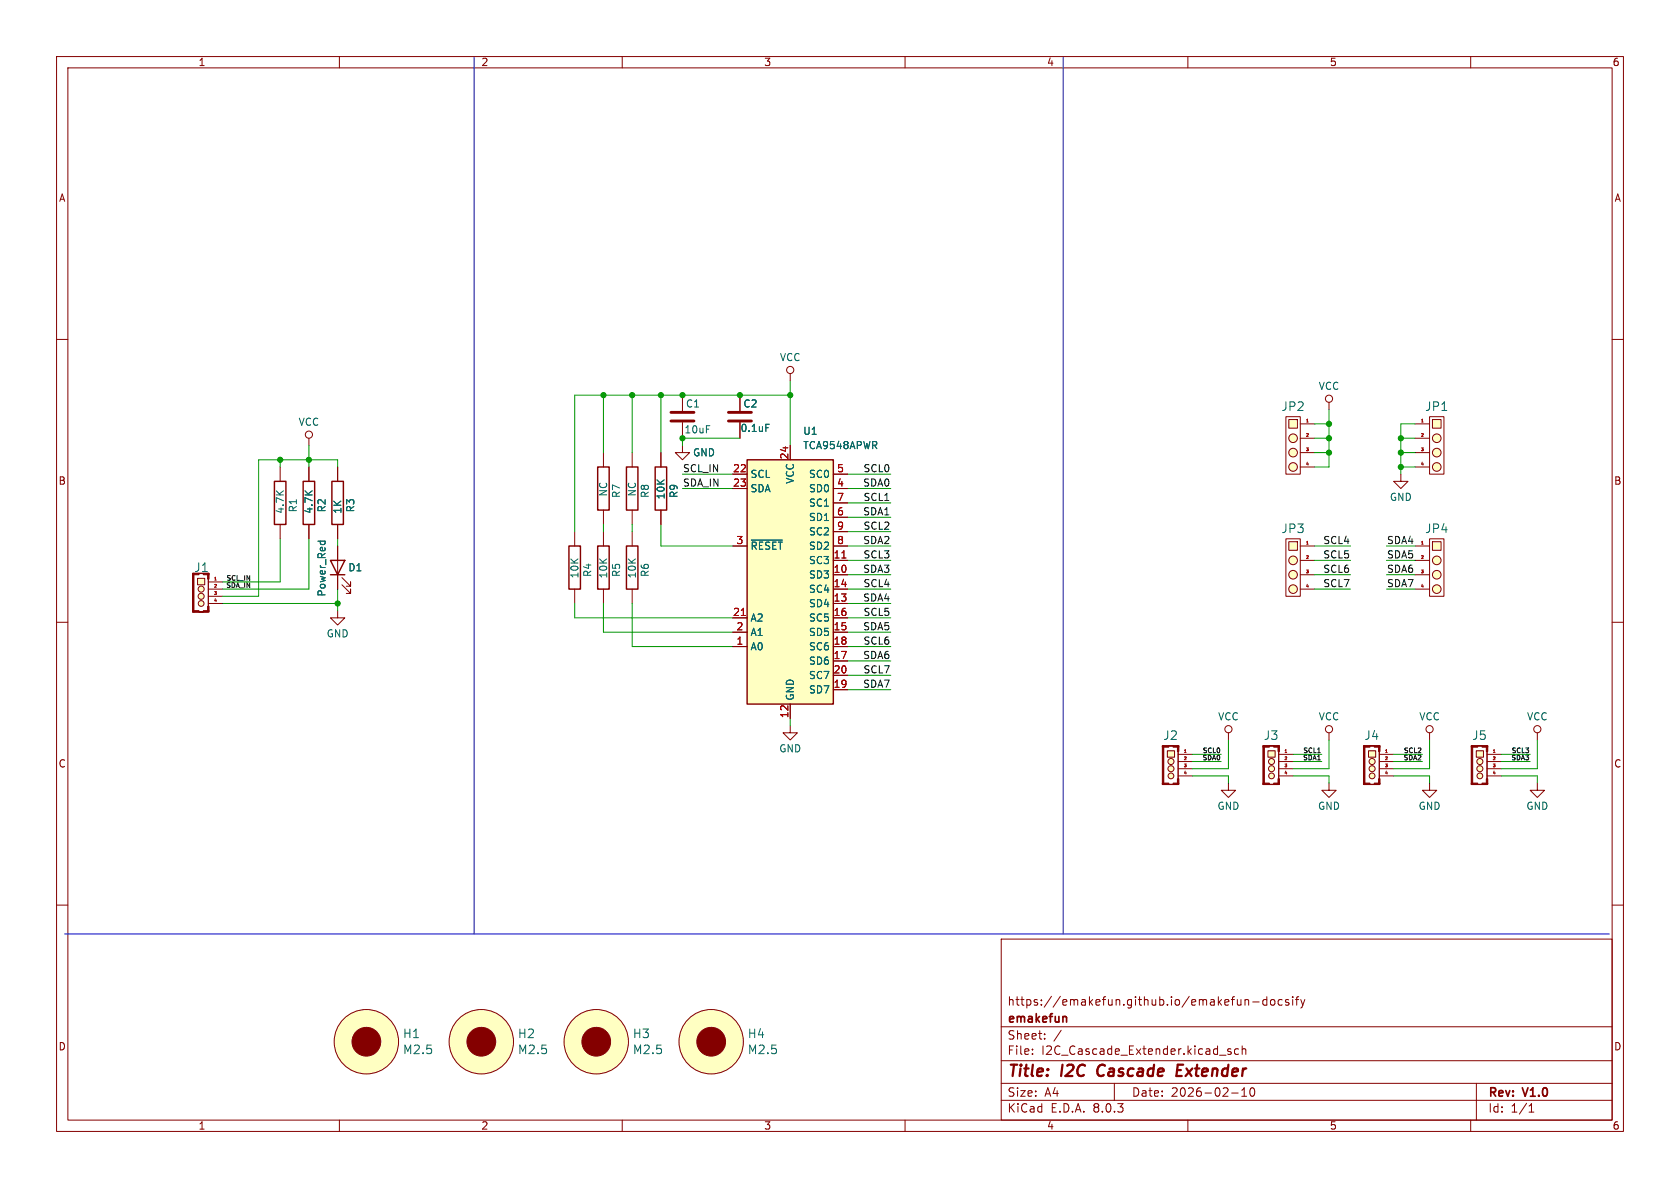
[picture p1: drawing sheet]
<svg xmlns="http://www.w3.org/2000/svg" width="297mm" height="210mm" viewBox="0 0 297 210" stroke-linecap="round" stroke-linejoin="round" font-family="sans-serif">
<g fill="none" stroke="#840000" stroke-width=".18">
<path d="M10 10h277v190h-277zM12 12h273v186h-273zM60 10v2M110 10v2M160 10v2M210 10v2M260 10v2M10 60h2M285 60h2M10 110h2M285 110h2M10 160h2"/>
<path d="M285 160h2M177 166h108v32h-108zM220.1 176.7v1M220.1 176.8l.2-.1 .4 .1v.9M221.5 177.1h1.1M224 176.8l-.5-.1-.3 .3v.4l.2 .2h.6M224 176.2v1.5M224.7 176.8l.2-.1 .4 .1 .1 .6-.2 .2-.3 .1-.2-.1zM226.7 176.8l-.5-.1-.2 .3v.4l.1 .2h.6M227.8 176.8l-.3-.1-.3 .2 .1 .2 .5 .2v.3h-.6M228.5 176.2v.1M228.5 176.7v1"/>
<path d="M229 176.7h.6M229.6 176.2l-.4 .2v1.3M230 176.7l.3 1M230.3 177.7l-.1 .4-.2 .1M230.7 176.7l-.4 1M60 198v2M110 198v2M160 198v2M177 194.5h108M177 191.5h108M177 187.5h108M177 181.5h108"/>
<path d="M182.5 186.3v.1M182.5 185.5v.1M184.7 183.6v.1M184.7 182.8v.1M187.6 182.1l-1.3 2M197 191.5v3M210 198v2M215.6 186.5h1.1M217.6 185.5l-.4-.1-.2 .2 .1 .2 .5 .2v.3h-.6M217.7 193.2h1.2M219 185.5l-.5-.1-.3 .3v.4l.2 .2h.6M219.5 193.8h.9"/>
<path d="M219.5 192.7l.5-.4v1.5M219.6 185.5l.2-.1 .4 .1v.9M219.6 184.9v1.5M221.2 192.4l.1-.1a.81 .81 0 0 1 .6 .6 .81 .81 0 0 1-.3 .8l-.1 .1a.81 .81 0 0 1-.6-.6 .81 .81 0 0 1 .3-.8zM260 198v2M261 191.5v6.5M270.3 196.6h.9M270.3 195.5l.4-.4v1.5"/>
</g>
<path d="M194.3 188.5a1.27 1.27 0 0 0 0 1.6M208.1 189.2h.7M209.2 188.2h-1l-.2 2h.9" fill="none" stroke="#840000" stroke-width=".4"/>
<path d="M188.3 179.7l.3 .2v.8" fill="none" stroke="#840000" stroke-width=".3"/>
<path d="M34.9 102.2h1.3v1.2h-1.3z" fill="#ffffc2"/>
<g fill="#ffffc2" stroke="#ffffc2" stroke-width=".18">
<circle cx="35.6" cy="106.7" r=".51"/>
<circle cx="35.6" cy="105.4" r=".53"/>
<circle cx="35.6" cy="104.1" r=".53"/>
</g>
<g fill="none" stroke="#840000" stroke-width=".18">
<path d="M111.8 80v2.6M111.8 90.2v2.5M34.2 101.3h2.6v6.9h-2.6zM34.9 102.2h1.3v1.2h-1.3zM36.8 102.4v4.8M36.8 102.9h2.6M36.8 104.1h2.6M36.8 105.4h2.6M36.8 106.7h2.6"/>
<circle cx="35.6" cy="105.4" r=".53"/>
<circle cx="35.6" cy="104.1" r=".53"/>
<circle cx="35.6" cy="106.7" r=".51"/>
</g>
<g fill="#840000" stroke="#840000" stroke-width=".18">
<path d="M34 108h1.2v.2h-1.2z"/>
<path d="M34 101.3h.3v6.9h-.3z"/>
<path d="M35.2 108.2h.8z"/>
<path d="M35.9 108h1.1v.2h-1.1z"/>
<path d="M35.9 101.3h1.1v.3h-1.1z"/>
<path d="M36.7 107.2h.3v.9h-.3z"/>
<path d="M36.7 101.3h.3v1.1h-.3z"/>
</g>
<path d="M38 102.5h.2" fill="none" stroke="#a90000" stroke-width=".18"/>
<path d="M110.7 82.6h2.1v7.6h-2.1z" fill="none" stroke="#840000" stroke-width=".25"/>
<path d="M224.2 132.7h1.2v1.2h-1.2z" fill="#ffffc2"/>
<g fill="#ffffc2" stroke="#ffffc2" stroke-width=".18">
<circle cx="224.8" cy="137.2" r=".51"/>
<circle cx="224.8" cy="135.9" r=".53"/>
<circle cx="224.8" cy="134.6" r=".53"/>
</g>
<g fill="none" stroke="#840000" stroke-width=".18">
<path d="M223.4 131.8h2.7v6.9h-2.7zM224.2 132.7h1.2v1.2h-1.2zM226.1 132.8v4.9M226.1 133.4h2.5M226.1 134.6h2.5M226.1 135.9h2.5M226.1 137.2h2.5"/>
<circle cx="224.8" cy="134.6" r=".53"/>
<circle cx="224.8" cy="135.9" r=".53"/>
<circle cx="224.8" cy="137.2" r=".51"/>
</g>
<g fill="#840000" stroke="#840000" stroke-width=".18">
<path d="M223.3 138.4h1.1v.3h-1.1z"/>
<path d="M223.3 131.8h.2v6.9h-.2z"/>
<path d="M224.4 138.6l.8 .1z"/>
<path d="M224.4 131.8l.8 .1z"/>
<path d="M223.3 131.8h1.1v.3h-1.1z"/>
<path d="M225.2 138.4h1v.3h-1z"/>
<path d="M225.2 131.8h1v.3h-1z"/>
<path d="M225.9 137.7h.3v.9h-.3z"/>
<path d="M225.9 131.8h.3v1h-.3z"/>
</g>
<path d="M227.2 133h.3" fill="none" stroke="#a90000" stroke-width=".18"/>
<path d="M132.1 81.3h15.2v43.2h-15.2z" fill="#ffffc2"/>
<path d="M132.1 81.3h15.2v43.2h-15.2z" fill="none" stroke="#840000" stroke-width=".25"/>
<g fill="none" stroke="#840000" stroke-width=".18">
<path d="M139.7 78.7v2.6M129.5 83.8h2.6M129.5 86.4h2.6M129.5 96.5h2.6M147.3 99.1h2.6M147.3 83.8h2.6M147.3 86.4h2.6M147.3 96.5h2.6M147.3 91.4h2.6M147.3 88.9h2.6M147.3 94h2.6M129.5 114.3h2.6"/>
<path d="M129.5 111.8h2.6M129.5 109.2h2.6M147.3 114.3h2.6M147.3 101.6h2.6M147.3 106.7h2.6M147.3 104.1h2.6M147.3 111.8h2.6M147.3 109.2h2.6M147.3 116.8h2.6M147.3 119.4h2.6M139.7 124.5v2.5M147.3 121.9h2.6"/>
</g>
<path d="M148.8 98.6h.8M131.1 108.8h.7" fill="none" stroke="#a90000" stroke-width=".18"/>
<path d="M132.8 95.5h5.5" fill="none" stroke="#006464" stroke-width=".18"/>
<g fill="#ffffc2" stroke="#ffffc2" stroke-width=".18">
<circle cx="254" cy="82.5" r=".76"/>
<circle cx="254" cy="80" r=".76"/>
</g>
<path d="M253.2 74.2h1.6v1.5h-1.6z" fill="#ffffc2"/>
<g fill="#ffffc2" stroke="#ffffc2" stroke-width=".18">
<circle cx="254" cy="77.5" r=".76"/>
<circle cx="85.1" cy="184.1" r="5.7"/>
<circle cx="254" cy="104.1" r=".76"/>
<circle cx="254" cy="101.6" r=".76"/>
</g>
<g fill="none" stroke="#840000" stroke-width=".18">
<path d="M250.2 74.9h2.5M250.2 77.5h2.5M252.7 73.7h2.6v10.1h-2.6zM253.2 74.2h1.6v1.5h-1.6zM101.6 94v2.5M106.7 80v2.6M106.7 90.2v2.5M250.2 80h2.5M250.2 82.6h2.5M101.6 104.1v2.6M139.7 128.3v1.2h-1.3l1.3 1.3 1.3-1.3h-1.3"/>
<circle cx="254" cy="77.5" r=".76"/>
<circle cx="254" cy="82.5" r=".76"/>
<circle cx="254" cy="80" r=".76"/>
<circle cx="85.1" cy="184.1" r="5.7"/>
</g>
<path d="M251.3 74.6h.3" fill="none" stroke="#a90000" stroke-width=".18"/>
<circle cx="85.1" cy="184.1" r="2.54" fill="#840000" stroke="#840000" stroke-width=".18"/>
<path d="M100.6 96.5h2v7.6h-2zM105.7 82.6h2v7.6h-2z" fill="none" stroke="#840000" stroke-width=".25"/>
<path d="M253.2 95.8h1.6v1.5h-1.6z" fill="#ffffc2"/>
<g fill="#ffffc2" stroke="#ffffc2" stroke-width=".18">
<circle cx="254" cy="99.1" r=".76"/>
<circle cx="228.6" cy="104.1" r=".76"/>
<circle cx="228.6" cy="101.6" r=".76"/>
</g>
<g fill="none" stroke="#840000" stroke-width=".18">
<path d="M139.7 66v1.3M250.2 96.5h2.5M250.2 99.1h2.5M252.7 95.3h2.6v10.1h-2.6zM253.2 95.8h1.6v1.5h-1.6zM250.2 101.6h2.5M250.2 104.1h2.5"/>
<circle cx="139.7" cy="65.4" r=".63"/>
<circle cx="254" cy="99.1" r=".76"/>
<circle cx="254" cy="101.6" r=".76"/>
<circle cx="254" cy="104.1" r=".76"/>
</g>
<path d="M251.3 96.2h.3" fill="none" stroke="#a90000" stroke-width=".18"/>
<path d="M227.8 95.8h1.6v1.5h-1.6z" fill="#ffffc2"/>
<g fill="#ffffc2" stroke="#ffffc2" stroke-width=".18">
<circle cx="228.6" cy="99.1" r=".76"/>
<circle cx="228.6" cy="82.5" r=".76"/>
<circle cx="228.6" cy="80" r=".76"/>
</g>
<g fill="none" stroke="#840000" stroke-width=".18">
<path d="M59.7 96.5v7.6M106.7 94v2.5M227.3 95.3h2.6v10.1h-2.6zM227.8 95.8h1.6v1.5h-1.6zM229.9 96.5h2.5M229.9 99.1h2.5M60.5 103.4l1.5 1.5v-.8v.8h-.8M60.5 102.1l1.5 1.5v-.7v.7h-.8M106.7 104.1v2.6M229.9 101.6h2.5M229.9 104.1h2.5"/>
<circle cx="228.6" cy="99.1" r=".76"/>
<circle cx="228.6" cy="101.6" r=".76"/>
<circle cx="228.6" cy="104.1" r=".76"/>
</g>
<path d="M231 96.2h.3" fill="none" stroke="#a90000" stroke-width=".18"/>
<path d="M58.4 99.1h2.6l-1.3 2.5zM105.7 96.5h2v7.6h-2zM58.4 101.6h2.6" fill="none" stroke="#840000" stroke-width=".25"/>
<path d="M56.2 95.7h1.3M56.7 95.7l-.1 .3M57.4 95.7l.1 .3" fill="none" stroke="#006464" stroke-width=".18"/>
<path d="M227.8 74.2h1.6v1.5h-1.6z" fill="#ffffc2"/>
<circle cx="228.6" cy="77.5" r=".76" fill="#ffffc2" stroke="#ffffc2" stroke-width=".18"/>
<g fill="none" stroke="#840000" stroke-width=".18">
<path d="M120.6 78.7v1.3h-1.2l1.2 1.3 1.3-1.3h-1.3M120.6 69.9v2.7M120.6 74.7v2.8M130.8 69.9v2.7M130.8 74.7v2.8M227.3 73.7h2.6v10.1h-2.6zM227.8 74.2h1.6v1.5h-1.6zM229.9 74.9h2.5M229.9 77.5h2.5M54.6 82.6v2.5M54.6 92.7v2.6M59.7 82.6v2.5"/>
<path d="M59.7 92.7v2.6M111.8 94v2.5M116.8 80v2.6M116.8 90.2v2.5M229.9 80h2.5M229.9 82.6h2.5M247.6 83.8v1.3h-1.2l1.2 1.3 1.3-1.3h-1.3M111.8 104.1v2.6"/>
<circle cx="228.6" cy="77.5" r=".76"/>
<circle cx="228.6" cy="82.5" r=".76"/>
<circle cx="228.6" cy="80" r=".76"/>
</g>
<path d="M231 74.6h.3" fill="none" stroke="#a90000" stroke-width=".18"/>
<path d="M53.6 85.1h2v7.6h-2zM58.7 85.1h2v7.6h-2zM110.7 96.5h2.1v7.6h-2.1zM115.8 82.6h2.1v7.6h-2.1z" fill="none" stroke="#840000" stroke-width=".25"/>
<path d="M118.6 74.4h4.1M118.6 72.9h4.1M128.8 74.4h4M128.8 72.9h4" fill="none" stroke="#840000" stroke-width=".51"/>
<path d="M135.4 75h.6" fill="none" stroke="#006464" stroke-width=".18"/>
<path d="M261 132.7h1.3v1.2h-1.3z" fill="#ffffc2"/>
<g fill="#ffffc2" stroke="#ffffc2" stroke-width=".18">
<circle cx="261.6" cy="137.2" r=".51"/>
<circle cx="261.6" cy="135.9" r=".53"/>
<circle cx="261.6" cy="134.6" r=".53"/>
</g>
<g fill="none" stroke="#840000" stroke-width=".18">
<path d="M54.6 77.5v1.2M234.9 71.1v1.3M49.5 82.6v2.5M49.5 92.7v2.6M59.7 108v1.2h-1.3l1.3 1.3 1.3-1.3h-1.3M217.2 138.4v1.3h-1.3l1.3 1.3 1.2-1.3h-1.2M234.9 138.4v1.3h-1.2l1.2 1.3 1.3-1.3h-1.3M252.7 129.5v1.3M260.2 131.8h2.7v6.9h-2.7zM261 132.7h1.3v1.2h-1.3zM262.9 132.8v4.9M262.9 133.4h2.5"/>
<path d="M262.9 134.6h2.5M262.9 135.9h2.5M262.9 137.2h2.5M271.8 138.4v1.3h-1.3l1.3 1.3 1.2-1.3h-1.2"/>
<circle cx="54.6" cy="76.8" r=".63"/>
<circle cx="234.9" cy="70.5" r=".63"/>
<circle cx="252.7" cy="128.9" r=".63"/>
<circle cx="261.6" cy="137.2" r=".51"/>
<circle cx="261.6" cy="135.9" r=".53"/>
<circle cx="261.6" cy="134.6" r=".53"/>
</g>
<g fill="#840000" stroke="#840000" stroke-width=".18">
<path d="M260.1 138.4h1.1v.3h-1.1z"/>
<path d="M260.1 131.8h.2v6.9h-.2z"/>
<path d="M261.2 138.6l.8 .1z"/>
<path d="M261.2 131.8l.8 .1z"/>
<path d="M260.1 131.8h1.1v.3h-1.1z"/>
<path d="M262 138.4h1v.3h-1z"/>
<path d="M262 131.8h1v.3h-1z"/>
<path d="M262.8 137.7h.2v.9h-.2z"/>
<path d="M262.8 131.8h.2v1h-.2z"/>
</g>
<path d="M264 133h.3" fill="none" stroke="#a90000" stroke-width=".18"/>
<path d="M48.5 85.1h2v7.6h-2z" fill="none" stroke="#840000" stroke-width=".25"/>
<path d="M206.4 132.7h1.2v1.2h-1.2z" fill="#ffffc2"/>
<g fill="#ffffc2" stroke="#ffffc2" stroke-width=".18">
<circle cx="207" cy="137.2" r=".51"/>
<circle cx="207" cy="135.9" r=".53"/>
<circle cx="207" cy="134.6" r=".53"/>
</g>
<g fill="none" stroke="#840000" stroke-width=".18">
<path d="M205.6 131.8h2.7v6.9h-2.7zM206.4 132.7h1.2v1.2h-1.2zM208.3 132.8v4.9M208.3 133.4h2.5M208.3 134.6h2.5M208.3 135.9h2.5M208.3 137.2h2.5M217.2 129.5v1.3"/>
<circle cx="207" cy="135.9" r=".53"/>
<circle cx="207" cy="134.6" r=".53"/>
<circle cx="207" cy="137.2" r=".51"/>
<circle cx="217.2" cy="128.9" r=".63"/>
</g>
<g fill="#840000" stroke="#840000" stroke-width=".18">
<path d="M205.5 138.4h1.1v.3h-1.1z"/>
<path d="M205.5 131.8h.2v6.9h-.2z"/>
<path d="M206.6 138.6l.8 .1z"/>
<path d="M206.6 131.8l.8 .1z"/>
<path d="M205.5 131.8h1.1v.3h-1.1z"/>
<path d="M207.4 138.4h1v.3h-1z"/>
<path d="M207.4 131.8h1v.3h-1z"/>
<path d="M208.2 137.7h.2v.9h-.2z"/>
<path d="M208.2 131.8h.2v1h-.2z"/>
</g>
<path d="M209.4 133h.3" fill="none" stroke="#a90000" stroke-width=".18"/>
<path d="M241.9 132.7h1.3v1.2h-1.3z" fill="#ffffc2"/>
<g fill="#ffffc2" stroke="#ffffc2" stroke-width=".18">
<circle cx="242.6" cy="137.2" r=".51"/>
<circle cx="242.6" cy="135.9" r=".53"/>
<circle cx="242.6" cy="134.6" r=".53"/>
<circle cx="105.4" cy="184.1" r="5.7"/>
<circle cx="125.7" cy="184.1" r="5.7"/>
<circle cx="64.8" cy="184.1" r="5.7"/>
</g>
<g fill="none" stroke="#840000" stroke-width=".18">
<path d="M130.8 69.9v2.7M130.8 74.7v2.8M139.7 78.7v2.6M54.6 82.6v2.5M54.6 92.7v2.6M59.7 82.6v2.5M59.7 92.7v2.6M59.7 96.5v2.6M116.8 80v2.6M116.8 90.2v2.5M129.5 83.8h2.6M129.5 86.4h2.6"/>
<path d="M129.5 96.5h2.6M147.3 99.1h2.6M147.3 83.8h2.6M147.3 86.4h2.6M147.3 96.5h2.6M147.3 91.4h2.6M147.3 88.9h2.6M147.3 94h2.6M59.7 101.6v2.5M129.5 114.3h2.6M129.5 111.8h2.6M129.5 109.2h2.6"/>
<path d="M147.3 114.3h2.6M147.3 101.6h2.6M147.3 106.7h2.6M147.3 104.1h2.6M147.3 111.8h2.6M147.3 109.2h2.6M147.3 116.8h2.6M147.3 119.4h2.6M139.7 124.5v2.5M147.3 121.9h2.6M234.9 129.5v1.3M241.2 131.8h2.6v6.9h-2.6z"/>
<path d="M241.9 132.7h1.3v1.2h-1.3zM243.8 132.8v4.9M243.8 133.4h2.6M243.8 134.6h2.6M243.8 135.9h2.6M243.8 137.2h2.6M252.7 138.4v1.3h-1.2l1.2 1.3 1.3-1.3h-1.3M271.8 129.5v1.3"/>
<circle cx="234.9" cy="128.9" r=".63"/>
<circle cx="242.6" cy="135.9" r=".53"/>
<circle cx="242.6" cy="134.6" r=".53"/>
<circle cx="242.6" cy="137.2" r=".51"/>
<circle cx="271.8" cy="128.9" r=".63"/>
<circle cx="64.8" cy="184.1" r="5.7"/>
<circle cx="105.4" cy="184.1" r="5.7"/>
<circle cx="125.7" cy="184.1" r="5.7"/>
</g>
<g fill="#840000" stroke="#840000" stroke-width=".18">
<path d="M241 138.4h1.2v.3h-1.2z"/>
<path d="M241 131.8h.3v6.9h-.3z"/>
<path d="M242.2 138.6l.8 .1z"/>
<path d="M242.2 131.8l.8 .1z"/>
<path d="M241 131.8h1.2v.3h-1.2z"/>
<path d="M243 138.4h1v.3h-1z"/>
<path d="M243 131.8h1v.3h-1z"/>
<path d="M243.7 137.7h.3v.9h-.3z"/>
<path d="M243.7 131.8h.3v1h-.3z"/>
<circle cx="105.4" cy="184.1" r="2.54"/>
<circle cx="125.7" cy="184.1" r="2.54"/>
<circle cx="64.8" cy="184.1" r="2.54"/>
</g>
<path d="M148.8 98.6h.8M131.1 108.8h.7M245 133h.3" fill="none" stroke="#a90000" stroke-width=".18"/>
<path d="M232.9 133.1h.5" fill="none" stroke="#0f0f0f" stroke-width=".18"/>
<path d="M83.8 10.2v154.9M188 10.2v154.9M11.4 165.1h273.1" fill="none" stroke="#0000c2" stroke-width=".18"/>
<g fill="none" stroke="#009600" stroke-width=".18">
<path d="M54.6 78.7v3.9M106.7 69.9v10.1M111.8 69.9v10.1M116.8 69.9v10.1M130.8 77.5h-10.2v1.2M139.7 69.9h-38.1v24.1M139.7 67.3v11.4M232.4 77.5h2.5M232.4 74.9h2.5M234.9 72.4v10.2h-2.5M247.6 77.5h2.6M250.2 74.9h-2.6v8.9"/>
<path d="M49.5 81.3v1.3M49.5 95.3v7.6h-10.1M54.6 95.3v8.8h-15.2M59.7 82.6v-1.3h-14v24.1h-6.3M59.7 95.3v1.2M106.7 92.7v1.3M111.8 92.7v1.3M116.8 92.7v3.8h12.7M120.6 83.8h8.9M120.6 86.4h8.9M149.9 96.5h7.6M149.9 99.1h7.6"/>
<path d="M149.9 94h7.6M149.9 83.8h7.6M149.9 86.4h7.6M149.9 88.9h7.6M149.9 91.4h7.6M232.4 80h2.5M232.4 96.5h6.4M232.4 99.1h6.4M245.1 96.5h5.1M245.1 99.1h5.1M247.6 82.6h2.6M247.6 80h2.6"/>
<path d="M39.4 106.7h20.3M59.7 104.1v3.9M101.6 106.7v2.5h27.9M106.7 106.7v5.1h22.8M111.8 106.7v7.6h17.7M149.9 104.1h7.6M149.9 114.3h7.6M149.9 111.8h7.6M149.9 109.2h7.6M149.9 116.8h7.6M149.9 101.6h7.6M149.9 119.4h7.6"/>
<path d="M149.9 106.7h7.6M232.4 104.1h6.4M232.4 101.6h6.4M245.1 104.1h5.1M245.1 101.6h5.1M139.7 127v1.3M149.9 121.9h7.6M210.8 134.6h5.1M210.8 137.2h6.4v1.2M210.8 133.4h5.1M217.2 130.8v5.1h-6.4M228.6 134.6h5.1"/>
<path d="M228.6 137.2h6.3v1.2M228.6 133.4h5.1M234.9 130.8v5.1h-6.3M246.4 134.6h5.1M246.4 137.2h6.3v1.2M246.4 133.4h5.1M252.7 130.8v5.1h-6.3M265.4 134.6h5.1M265.4 137.2h6.4v1.2M265.4 133.4h5.1M271.8 130.8v5.1h-6.4"/>
</g>
<path d="M135.4 75h.6M56.2 95.7h1.3M56.7 95.7l-.1 .3M57.4 95.7l.1 .3M132.8 95.5h5.5" fill="none" stroke="#006464" stroke-width=".18"/>
<g fill="#009600" stroke="#009600" stroke-width=".18">
<circle cx="247.6" cy="80" r=".46"/>
<circle cx="247.6" cy="77.5" r=".46"/>
<circle cx="234.9" cy="77.5" r=".46"/>
<circle cx="234.9" cy="80" r=".46"/>
<circle cx="247.6" cy="82.6" r=".46"/>
<circle cx="234.9" cy="74.9" r=".46"/>
<circle cx="116.8" cy="69.9" r=".46"/>
<circle cx="120.6" cy="77.5" r=".46"/>
<circle cx="120.6" cy="69.9" r=".46"/>
<circle cx="111.8" cy="69.9" r=".46"/>
<circle cx="106.7" cy="69.9" r=".46"/>
<circle cx="59.7" cy="106.7" r=".46"/>
<circle cx="49.5" cy="81.3" r=".46"/>
<circle cx="54.6" cy="81.3" r=".46"/>
<circle cx="130.8" cy="69.9" r=".46"/>
<circle cx="139.7" cy="69.9" r=".46"/>
</g>
<g font-size="2.8" fill="#840000">
<text x="178" y="190.9">Title:</text>
<text x="187.7" y="190.9">I2C</text>
<text x="194.8" y="190.9">Cascade</text>
<text x="209.6" y="190.9">Extender</text>
</g>
<g font-size="2.1" fill="#006464">
<text x="226.5" y="72.9">JP2</text>
<text x="251.9" y="72.9">JP1</text>
<text x="226.5" y="94.4">JP3</text>
<text x="251.9" y="94.4">JP4</text>
<text x="34.3" y="101.3">J1</text>
<text x="205.6" y="131">J2</text>
<text x="223.3" y="131">J3</text>
<text x="241.1" y="131">J4</text>
<text x="260.2" y="131">J5</text>
<text x="71.2" y="183.7">H1</text>
<text x="91.5" y="183.7">H2</text>
<text x="111.8" y="183.7">H3</text>
<text x="132.1" y="183.7">H4</text>
<text x="71.2" y="186.6">M2.5</text>
<text x="91.5" y="186.6">M2.5</text>
<text x="111.8" y="186.6">M2.5</text>
<text x="132.1" y="186.6">M2.5</text>
</g>
<g font-size="2.1" fill="#840000">
<text x="178" y="178">https://emakefun.github.io/emakefun-docsify</text>
<text x="178" y="184">Sheet:</text>
<text x="178" y="181.2">emakefun</text>
<text x="178" y="186.7">File:</text>
<text x="184.1" y="186.7">I2C_Cascade_Extender.kicad_sch</text>
<text x="178" y="196.9">KiCad</text>
<text x="178" y="194.1">Size:</text>
<text x="184.7" y="194.1">A4</text>
<text x="185.7" y="196.9">E.D.A.</text>
<text x="193.3" y="196.9">8.0.3</text>
<text x="200" y="194.1">Date:</text>
<text x="207" y="194.1">2026-02-10</text>
<text x="263" y="194.3">Rev:</text>
<text x="263" y="196.9">Id:</text>
<text x="267.1" y="196.9">1/1</text>
<text x="269.4" y="194.3">V1.0</text>
</g>
<g font-size="1.8" fill="#840000">
<text x="35" y="11.9">1</text>
<text x="85" y="11.9">2</text>
<text x="135" y="11.9">3</text>
<text x="185" y="11.9">4</text>
<text x="235" y="11.9">5</text>
<text x="285" y="11.9">6</text>
<text x="10.3" y="35.9">A</text>
<text x="285.3" y="35.9">A</text>
<text x="10.3" y="85.9">B</text>
<text x="285.3" y="85.9">B</text>
<text x="10.3" y="135.9">C</text>
<text x="285.3" y="135.9">C</text>
<text x="10.3" y="185.9">D</text>
<text x="285.3" y="185.9">D</text>
<text x="35" y="199.9">1</text>
<text x="85" y="199.9">2</text>
<text x="135" y="199.9">3</text>
<text x="185" y="199.9">4</text>
<text x="235" y="199.9">5</text>
<text x="285" y="199.9">6</text>
</g>
<g font-size="1.8" fill="#006464">
<text x="137.8" y="64">VCC</text>
<text x="233" y="69.1">VCC</text>
<text x="52.7" y="75.5">VCC</text>
<text x="120.9" y="76.8">10uF</text>
<text x="121.2" y="72.2">C1</text>
<text x="130.8" y="76.6">0.1uF</text>
<text x="131.3" y="72.2">C2</text>
<text x="141.9" y="77.1">U1</text>
<text x="122.4" y="80.9">GND</text>
<text x="141.9" y="79.6">TCA9548APWR</text>
<text x="107.5" y="87.9" transform="rotate(-90 107.5 87.9)">NC</text>
<text x="109.8" y="88.1" transform="rotate(-90 109.8 88.1)">R7</text>
<text x="112.6" y="87.9" transform="rotate(-90 112.6 87.9)">NC</text>
<text x="114.9" y="88.1" transform="rotate(-90 114.9 88.1)">R8</text>
<text x="117.7" y="88.4" transform="rotate(-90 117.7 88.4)">10K</text>
<text x="120" y="88.1" transform="rotate(-90 120 88.1)">R9</text>
<text x="132.6" y="84.7">SCL</text>
<text x="132.6" y="87.2">SDA</text>
<text x="140.6" y="85.6" transform="rotate(-90 140.6 85.6)">VCC</text>
<text x="142.9" y="87.2">SD0</text>
<text x="142.9" y="84.7">SC0</text>
<text x="142.9" y="89.8">SC1</text>
<text x="245.6" y="88.7">GND</text>
<text x="50.4" y="90.9" transform="rotate(-90 50.4 90.9)">4.7K</text>
<text x="52.7" y="90.7" transform="rotate(-90 52.7 90.7)">R1</text>
<text x="55.5" y="90.9" transform="rotate(-90 55.5 90.9)">4.7K</text>
<text x="57.8" y="90.7" transform="rotate(-90 57.8 90.7)">R2</text>
<text x="60.6" y="90.9" transform="rotate(-90 60.6 90.9)">1K</text>
<text x="62.8" y="90.7" transform="rotate(-90 62.8 90.7)">R3</text>
<text x="142.9" y="92.3">SD1</text>
<text x="142.9" y="94.8">SC2</text>
<text x="61.5" y="101.2">D1</text>
<text x="132.6" y="97.4">~{RESET}</text>
<text x="142.9" y="99.9">SC3</text>
<text x="142.9" y="97.4">SD2</text>
<text x="57.8" y="105.6" transform="rotate(-90 57.8 105.6)">Power_Red</text>
<text x="102.5" y="102.4" transform="rotate(-90 102.5 102.4)">10K</text>
<text x="104.7" y="102.1" transform="rotate(-90 104.7 102.1)">R4</text>
<text x="107.5" y="102.4" transform="rotate(-90 107.5 102.4)">10K</text>
<text x="109.8" y="102.1" transform="rotate(-90 109.8 102.1)">R5</text>
<text x="112.6" y="102.4" transform="rotate(-90 112.6 102.4)">10K</text>
<text x="114.9" y="102.1" transform="rotate(-90 114.9 102.1)">R6</text>
<text x="142.9" y="102.5">SD3</text>
<text x="142.9" y="107.5">SD4</text>
<text x="142.9" y="105">SC4</text>
<text x="57.7" y="112.9">GND</text>
<text x="132.6" y="112.6">A1</text>
<text x="132.6" y="110.1">A2</text>
<text x="142.9" y="112.6">SD5</text>
<text x="142.9" y="110.1">SC5</text>
<text x="132.6" y="115.2">A0</text>
<text x="142.9" y="117.7">SD6</text>
<text x="142.9" y="115.2">SC6</text>
<text x="140.6" y="124" transform="rotate(-90 140.6 124)">GND</text>
<text x="142.9" y="122.8">SD7</text>
<text x="142.9" y="120.2">SC7</text>
<text x="215.3" y="127.5">VCC</text>
<text x="233" y="127.5">VCC</text>
<text x="250.8" y="127.5">VCC</text>
<text x="269.9" y="127.5">VCC</text>
<text x="137.7" y="133.2">GND</text>
<text x="215.1" y="143.4">GND</text>
<text x="232.9" y="143.4">GND</text>
<text x="250.7" y="143.4">GND</text>
<text x="269.7" y="143.4">GND</text>
</g>
<g font-size="1.8" fill="#0f0f0f">
<text x="120.6" y="83.6">SCL_IN</text>
<text x="152.6" y="83.6">SCL0</text>
<text x="120.6" y="86.1">SDA_IN</text>
<text x="152.5" y="86.1">SDA0</text>
<text x="152.6" y="88.6">SCL1</text>
<text x="152.5" y="91.2">SDA1</text>
<text x="152.6" y="93.7">SCL2</text>
<text x="152.5" y="101.3">SDA3</text>
<text x="152.5" y="96.3">SDA2</text>
<text x="152.6" y="98.8">SCL3</text>
<text x="233.8" y="101.3">SCL6</text>
<text x="233.8" y="96.3">SCL4</text>
<text x="233.8" y="98.8">SCL5</text>
<text x="245.1" y="98.8">SDA5</text>
<text x="245.1" y="96.3">SDA4</text>
<text x="245.1" y="101.3">SDA6</text>
<text x="152.5" y="106.4">SDA4</text>
<text x="152.6" y="103.9">SCL4</text>
<text x="233.8" y="103.9">SCL7</text>
<text x="245.1" y="103.9">SDA7</text>
<text x="152.5" y="111.5">SDA5</text>
<text x="152.6" y="109">SCL5</text>
<text x="152.5" y="116.6">SDA6</text>
<text x="152.6" y="119.1">SCL7</text>
<text x="152.6" y="114">SCL6</text>
<text x="152.5" y="121.7">SDA7</text>
</g>
<g font-size="1.8" fill="#a90000">
<text x="129.5" y="83.6">22</text>
<text x="139.4" y="81.3" transform="rotate(-90 139.4 81.3)">24</text>
<text x="147.9" y="83.6">5</text>
<text x="129.5" y="86.1">23</text>
<text x="147.9" y="86.1">4</text>
<text x="147.9" y="88.6">7</text>
<text x="147.9" y="91.2">6</text>
<text x="147.9" y="93.7">9</text>
<text x="130.1" y="96.3">3</text>
<text x="147.3" y="101.3">10</text>
<text x="147.3" y="98.8">11</text>
<text x="147.9" y="96.3">8</text>
<text x="147.3" y="106.4">13</text>
<text x="147.3" y="103.9">14</text>
<text x="129.5" y="109">21</text>
<text x="130.1" y="111.5">2</text>
<text x="147.3" y="111.5">15</text>
<text x="147.3" y="109">16</text>
<text x="130.1" y="114">1</text>
<text x="147.3" y="116.6">17</text>
<text x="147.3" y="114">18</text>
<text x="147.3" y="119.1">20</text>
<text x="147.3" y="121.7">19</text>
<text x="139.4" y="127" transform="rotate(-90 139.4 127)">12</text>
</g>
<g font-size="1.2" fill="#0f0f0f">
<text x="39.8" y="104">SDA_IN</text>
<text x="39.9" y="102.7">SCL_IN</text>
<text x="212.4" y="134.4">SDA0</text>
<text x="212.5" y="133.2">SCL0</text>
<text x="230.2" y="134.4">SDA1</text>
<text x="230.2" y="133.2">SCL1</text>
<text x="248" y="134.4">SDA2</text>
<text x="248" y="133.2">SCL2</text>
<text x="267" y="134.4">SDA3</text>
<text x="267.1" y="133.2">SCL3</text>
</g>
<g font-size=".7" fill="#a90000">
<text x="230.7" y="74.7">1</text>
<text x="230.7" y="77.2">2</text>
<text x="251" y="74.7">1</text>
<text x="251" y="77.2">2</text>
<text x="230.7" y="79.8">3</text>
<text x="230.7" y="82.3">4</text>
<text x="251" y="79.8">3</text>
<text x="251" y="82.3">4</text>
<text x="230.7" y="96.3">1</text>
<text x="230.7" y="98.8">2</text>
<text x="230.7" y="101.3">3</text>
<text x="251" y="96.3">1</text>
<text x="251" y="98.8">2</text>
<text x="251" y="101.3">3</text>
<text x="37.7" y="102.6">1</text>
<text x="37.7" y="103.9">2</text>
<text x="37.7" y="105.2">3</text>
<text x="37.7" y="106.4">4</text>
<text x="230.7" y="103.9">4</text>
<text x="251" y="103.9">4</text>
<text x="209.1" y="133.1">1</text>
<text x="209.1" y="134.4">2</text>
<text x="209.1" y="135.6">3</text>
<text x="209.1" y="136.9">4</text>
<text x="226.9" y="133.1">1</text>
<text x="226.9" y="134.4">2</text>
<text x="226.9" y="135.6">3</text>
<text x="226.9" y="136.9">4</text>
<text x="244.7" y="133.1">1</text>
<text x="244.7" y="134.4">2</text>
<text x="244.7" y="135.6">3</text>
<text x="244.7" y="136.9">4</text>
<text x="263.7" y="133.1">1</text>
<text x="263.7" y="134.4">2</text>
<text x="263.7" y="135.6">3</text>
<text x="263.7" y="136.9">4</text>
</g>
</svg>
